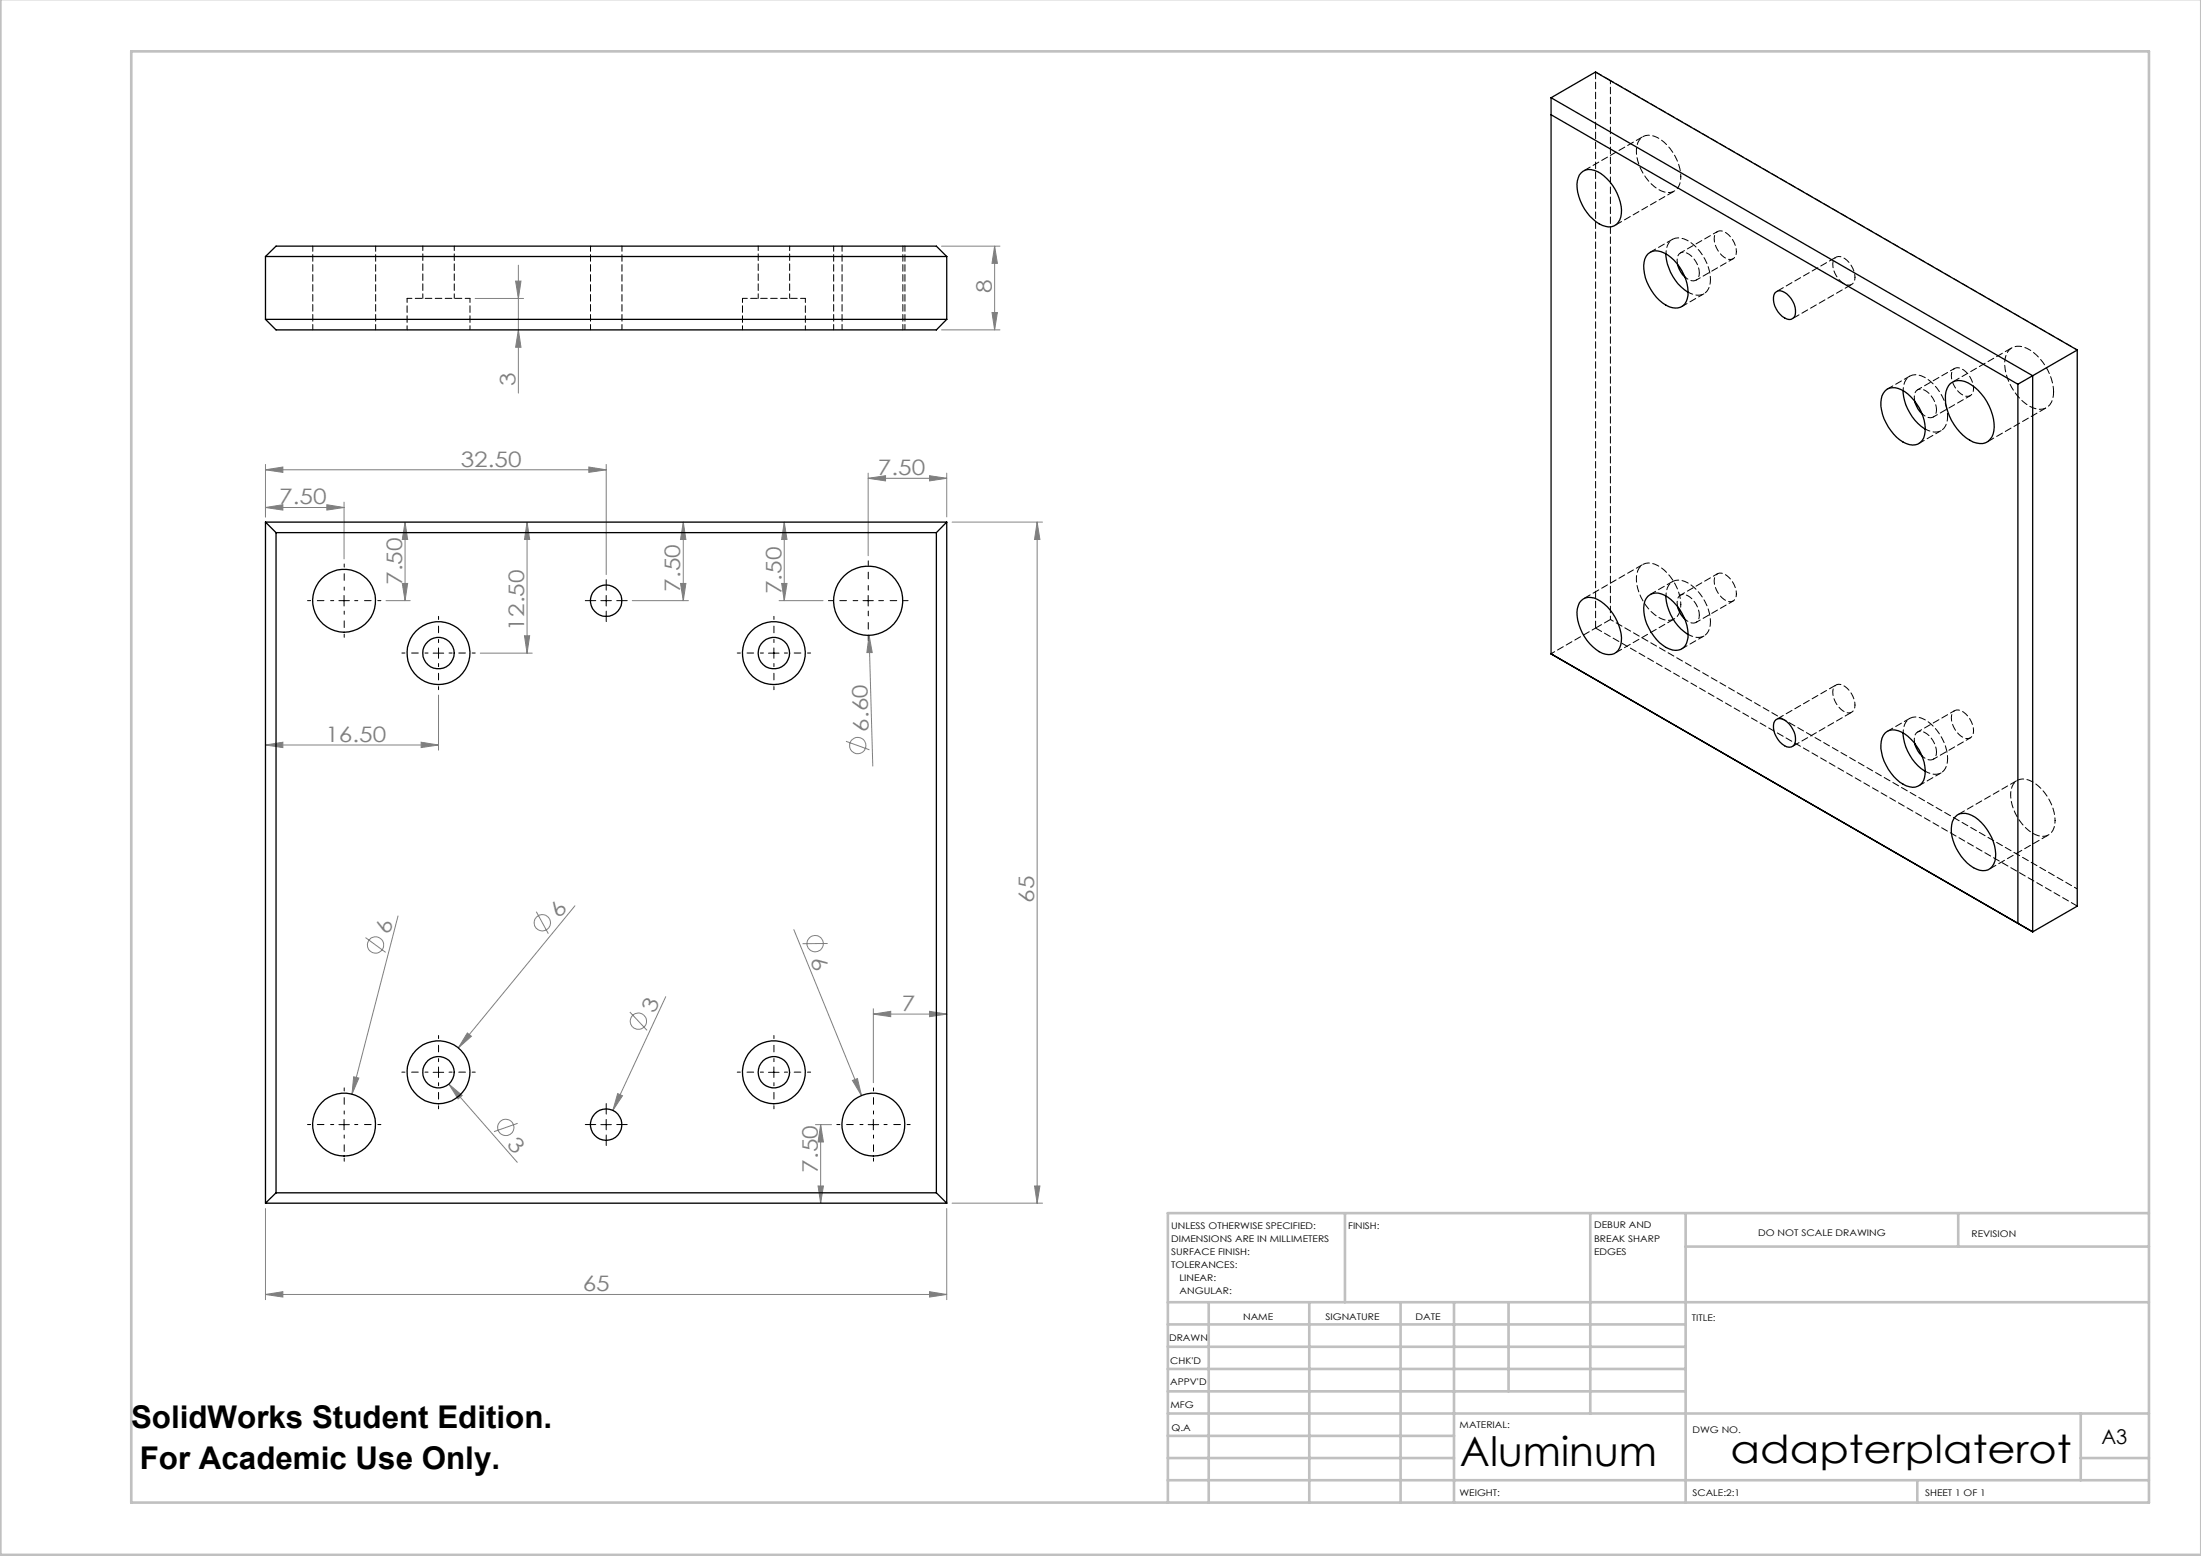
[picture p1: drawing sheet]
<svg xmlns="http://www.w3.org/2000/svg" width="420mm" height="297mm" viewBox="0 0 420 297" stroke-linecap="round" stroke-linejoin="round" font-family="sans-serif">
<g fill="none" stroke="#808080" stroke-width=".19">
<path d="M90.7 57h9.2M98.4 53.7h1l-.5 3.3zM98.9 50.6v24.4M179.7 47h11.1M189.3 59.7h1l-.5 3.3zM189.8 47v16M189.8 47l.5 3.3h-1zM98.9 63l.5 3.3h-1zM179.7 63h11.1M50.7 89.7l3.3-.6v1.1zM50.7 96.9l3.3-.6v1.1zM50.7 88.6v10.1"/>
<path d="M50.7 89.7h65M50.7 96.9h15M62.4 96.3l3.3 .6-3.3 .5zM65.7 95.8v10.9M77.3 99.7v14.9M77.3 99.7l.5 3.3h-1zM100.6 99.7v25M100.6 99.7l.5 3.3h-1zM112.4 89.1l3.3 .6-3.3 .5zM115.7 88.6v21.1M130.4 99.7v14.9M130.4 99.7l.5 3.3h-1z"/>
<path d="M149.6 99.7v14.9M149.6 99.7l.6 3.3h-1zM165.7 91.3l3.3-.5v1zM165.7 90.3v15.8M165.7 91.3h15M177.4 90.8l3.3 .5-3.3 .5zM180.7 90.3v8.4M181.7 99.7h17.2M197.9 99.7l.5 3.3h-1zM197.9 99.7v130M73.7 114.6h4.6M76.8 111.4h1l-.5 3.2z"/>
<path d="M120.6 114.6h10.8M129.9 111.4h1l-.5 3.2zM148.7 114.6h8.4M149.2 111.4h1l-.6 3.2zM83.7 132.7v10.5M91.7 124.7h9.9M100.1 121.4h1l-.5 3.3zM165.8 121.2l.6 3.4h-1zM165.8 121.2l.7 25M50.7 142.2l3.3-.5v1zM50.7 142.2h33M80.4 141.7l3.3 .5-3.3 .5z"/>
<path d="M161.4 141.5l4.5 1.6M69.7 179l3.9 2.8M76 174.8l-8.8 34M102.3 174l2.3 4.2M109.7 172.9l-22.2 27.1M151.5 177.4l12.9 31.7M89.2 197.2l.8 .6-2.5 2.2zM120.2 193.2l3.3 3.5M127 190.2l-10.1 21.7M157.9 180.1h-4.8M166.7 193.6l3.3-.6v1.1zM166.7 192.5v14.2"/>
<path d="M166.7 193.6h14M177.4 193l3.3 .6-3.3 .5zM67.5 205.5l1 .3-1.3 3zM85.7 206.9l2.5 2.2-.8 .7zM85.7 206.9l13 15M98.8 214.4l-4.5 1.6M117.9 208.7l.9 .5-1.9 2.7zM155.6 214.7h3.1M156.6 214.7v15M156.6 214.7l.5 3.3h-1zM162.7 206.2l.9-.3 .8 3.2zM50.7 230.7v17.4"/>
<path d="M156.1 226.4h1l-.5 3.3zM180.7 230.7v17.4M181.7 229.7h17.2M197.4 226.4h1l-.5 3.3zM50.7 247.1l3.3-.5v1zM50.7 247.1h130M177.4 246.6l3.3 .5-3.3 .5z"/>
<circle cx="163.7" cy="142.3" r="1.56"/>
<circle cx="103.5" cy="176.1" r="1.55"/>
<circle cx="71.6" cy="180.4" r="1.56"/>
<circle cx="121.8" cy="194.9" r="1.56"/>
<circle cx="155.6" cy="180.1" r="1.56"/>
<circle cx="96.5" cy="215.2" r="1.55"/>
</g>
<g fill="none" stroke="#000" stroke-width=".19" stroke-dasharray="15.2 1.3 1.3 1.3" stroke-dashoffset="14.6">
<path d="M63.7 114.6h-5M65.7 112.6v-5M65.7 116.6v5M67.7 114.6h5M81.7 124.6h-5M83.7 122.6v-5M83.7 126.6v5M85.7 124.6h5M145.7 124.6h-5M147.7 122.6v-5M147.7 126.6v5M149.7 124.6h5"/>
<path d="M63.7 214.6h-5M65.7 212.6v-5M65.7 216.6v5M67.7 214.6h5M81.7 204.6h-5M83.7 202.6v-5M83.7 206.6v5M85.7 204.6h5M145.7 204.6h-5M147.7 202.6v-5M147.7 206.6v5M149.7 204.6h5"/>
<path d="M164.7 214.6h-5M166.7 212.6v-5M166.7 216.6v5M168.7 214.6h5"/>
</g>
<path d="M163.7 114.6h-5.6M165.7 112.6v-5.6M165.7 116.6v5.6M167.7 114.6h5.6" fill="none" stroke="#000" stroke-width=".19" stroke-dasharray="15.2 1.3 1.3 1.3" stroke-dashoffset="14.3"/>
<path d="M113.7 114.6h-2M115.7 112.6v-2M115.7 116.6v2M117.7 114.6h2M113.7 214.6h-2M115.7 212.6v-2M115.7 216.6v2M117.7 214.6h2" fill="none" stroke="#000" stroke-width=".19" stroke-dasharray="15.2 1.3 1.3 1.3"/>
<g fill="none" stroke="#000" stroke-width=".19">
<path d="M64.7 114.6h2M65.7 113.7v2M114.7 114.6h2M115.7 113.7v2M164.7 114.6h2M165.7 113.7v2M82.7 124.7h2M83.7 123.7v2M146.6 124.7h2.1M147.7 123.7v2M64.7 214.7h2M65.7 213.7v1.9"/>
<path d="M82.7 204.7h2M83.7 203.7v2M114.7 214.7h2M115.7 213.7v1.9M146.6 204.7h2.1M147.7 203.7v2M165.7 214.7h2M166.7 213.7v1.9"/>
</g>
<g fill="none" stroke="#c0c0c0" stroke-width=".5">
<path d="M.1 -.1v296.9h419.9M25 9.8h385.1v277h-385.1zM256.6 231.6v17M303.5 231.6v38.2M321.7 231.6v55.2M321.7 237.9h88.4M373.7 231.6v6.3M410.1 231.6h-187.3v55.2M222.8 248.6h187.3M222.8 257.1h98.9M222.8 252.8h98.9M230.6 248.6v38.2"/>
<path d="M249.8 248.6v38.2M267.3 248.6v38.2M277.5 248.6v38.2M287.9 248.6v17M222.8 265.6h98.9M222.8 261.3h98.9M222.8 278.3h54.7M222.8 274.1h54.7M222.8 269.8h187.3M397.1 278.3h13M397.1 269.8v12.7M222.8 282.5h187.3"/>
<path d="M365.9 282.5v4.3"/>
</g>
<g fill="#808080">
<path d="M162.7 206.2l.9-.3 .8 3.2z"/>
<path d="M89.2 197.2l.8 .6-2.5 2.2z"/>
<path d="M117.9 208.7l.9 .5-1.9 2.7z"/>
<path d="M67.5 205.5l1 .3-1.3 3z"/>
<path d="M165.8 121.2l.6 3.4h-1z"/>
<path d="M85.7 206.9l2.5 2.2-.8 .7z"/>
<path d="M50.7 247.1l3.3-.5v1zM177.4 246.6l3.3 .5-3.3 .5z"/>
<path d="M166.7 193.6l3.3-.6v1.1zM177.4 193l3.3 .6-3.3 .5zM165.7 91.3l3.3-.5v1zM177.4 90.8l3.3 .5-3.3 .5z"/>
<path d="M112.4 89.1l3.3 .6-3.3 .5zM50.7 89.7l3.3-.6v1.1zM62.4 96.3l3.3 .6-3.3 .5zM50.7 96.9l3.3-.6v1.1zM80.4 141.7l3.3 .5-3.3 .5zM50.7 142.2l3.3-.5v1z"/>
<path d="M98.9 63l.5 3.3h-1zM98.4 53.7h1l-.5 3.3z"/>
<path d="M129.9 111.4h1l-.5 3.2zM130.4 99.7l.5 3.3h-1zM76.8 111.4h1l-.5 3.2zM77.3 99.7l.5 3.3h-1zM100.1 121.4h1l-.5 3.3zM100.6 99.7l.5 3.3h-1zM197.4 226.4h1l-.5 3.3zM197.9 99.7l.5 3.3h-1zM149.2 111.4h1l-.6 3.2zM149.6 99.7l.6 3.3h-1z"/>
<path d="M156.6 214.7l.5 3.3h-1zM156.1 226.4h1l-.5 3.3zM189.8 47l.5 3.3h-1zM189.3 59.7h1l-.5 3.3z"/>
</g>
<g fill="none" stroke="#000" stroke-width=".25">
<path d="M296 18.7v106.1M296 18.7l91.9 53M296 18.7l8.4-4.9 92 53M296 21.9l89.1 51.4M301.7 33a2.52 2.52 0 0 1 3.2-.2 9.2 9.2 0 0 1 4.5 8 2.41 2.41 0 0 1-3.6 2.2 8.9 8.9 0 0 1-4.8-8.5l.4-1.1zM50.7 49v12M50.7 49h130M50.7 49l2-2h126l2 2M180.7 49v12M314.4 48.5a2.54 2.54 0 0 1 3.2-.2 8.8 8.8 0 0 1 4.4 8.7 2.34 2.34 0 0 1-3.5 1.6 9 9 0 0 1-4.8-8.5l.2-.6zM317.9 48.4a9.4 9.4 0 0 0 4.2 7.4M320.1 50.4l.1 .4a5.1 5.1 0 0 0 1.3 2.1"/>
<path d="M338.7 55.9a1.51 1.51 0 0 1 2.3 .2 4 4 0 0 1 1.4 4.4 1.24 1.24 0 0 1-1.9 .2 4 4 0 0 1-1.8-4.8zM50.7 61h130M50.7 61l2 2h126l2-2M359.7 74.6a2.83 2.83 0 0 1 3.8 .2 8.8 8.8 0 0 1 3.7 8.3 2.32 2.32 0 0 1-3.5 1.6 8.9 8.9 0 0 1-4.7-8.5l.1-.6zM363.1 74.6a9.4 9.4 0 0 0 4.3 7.3M365.4 76.6v.3a5.1 5.1 0 0 0 1.4 2.1M372.2 73.2a3.2 3.2 0 0 1 4 .3 10 10 0 0 1 4.3 8.7 2.63 2.63 0 0 1-4 2.2 9.8 9.8 0 0 1-5.2-9.6l.5-1.2zM385.1 73.3v102.9M387.9 71.7l-2.8 1.6M387.9 71.7v106.2M396.4 66.8v106.2l-8.5 4.9M396.4 66.8l-8.5 4.9"/>
<path d="M50.7 99.7v130M50.7 99.7l2 2M50.7 99.7h130M180.7 99.7l-2 2M180.7 99.7v130M52.7 101.7v126M52.7 101.7h126M178.7 101.7v126M301.7 114.6a2.73 2.73 0 0 1 3.8 .2 9.3 9.3 0 0 1 3.9 7.6 2.44 2.44 0 0 1-3.6 2.3 9 9 0 0 1-4.8-8.5l.4-1.1zM314.4 113.8a2.83 2.83 0 0 1 3.8 .1 8.9 8.9 0 0 1 3.8 8.4 2.3 2.3 0 0 1-3.5 1.6 8.9 8.9 0 0 1-4.8-8.5l.2-.6zM317.9 113.8a9.4 9.4 0 0 0 4.2 7.3M320.1 115.8l.1 .3a5.1 5.1 0 0 0 1.3 2.1"/>
<path d="M296 124.8h.1M296 124.8l89.1 51.4M296 124.8l91.9 53.1M338.7 137.6a1.51 1.51 0 0 1 2.3 .2 4 4 0 0 1 1.4 4.4 1.51 1.51 0 0 1-2.3-.2 4 4 0 0 1-1.4-4.4zM359.7 139.9a2.54 2.54 0 0 1 3.1-.2 8.8 8.8 0 0 1 4.4 8.7 2.36 2.36 0 0 1-3.5 1.6 8.9 8.9 0 0 1-4.7-8.5l.1-.6zM363.1 139.9a9.4 9.4 0 0 0 4.3 7.3M365.4 141.9l.6 1.4 .8 1M373.1 155.9a2.83 2.83 0 0 1 3.8 .1 8.8 8.8 0 0 1 3.8 8.3 2.32 2.32 0 0 1-3.5 1.6 8.9 8.9 0 0 1-4.8-8.5l.2-.6zM385.1 176.2l2.8 1.7M50.7 229.7h130M52.7 227.7h126M52.7 227.7l-2 2"/>
<path d="M178.7 227.7l2 2"/>
<circle cx="65.7" cy="114.7" r="6"/>
<circle cx="115.7" cy="114.7" r="2.99"/>
<circle cx="165.7" cy="114.7" r="6.6"/>
<circle cx="83.7" cy="124.7" r="6"/>
<circle cx="83.7" cy="124.7" r="3"/>
<circle cx="147.7" cy="124.7" r="3"/>
<circle cx="147.7" cy="124.7" r="6"/>
<circle cx="65.7" cy="214.7" r="6"/>
<circle cx="83.7" cy="204.7" r="6"/>
<circle cx="83.7" cy="204.7" r="3"/>
<circle cx="115.7" cy="214.7" r="2.99"/>
<circle cx="147.7" cy="204.7" r="3"/>
<circle cx="147.7" cy="204.7" r="6"/>
<circle cx="166.7" cy="214.7" r="6"/>
</g>
<g fill="none" stroke="#000" stroke-width=".19" stroke-dasharray="1.3 .6" stroke-dashoffset=".3">
<path d="M59.7 47v16M89.7 57h-12M112.7 47v16M153.7 57h-12M159.1 47v16M160.7 47v16M322.2 55.8a2.52 2.52 0 0 0 4-1.2l.2-1.3M324.3 52.1a4.4 4.4 0 0 0-2.8-3.9 1.25 1.25 0 0 0-1.5 1.5l.1 .7M71.7 63v-16M118.7 63v-16M172.3 63v-16M172.7 63v-16"/>
<path d="M369.5 78.2a4.4 4.4 0 0 0-2.7-3.9 1.25 1.25 0 0 0-1.5 1.5l.1 .8M367.4 81.9a2.52 2.52 0 0 0 4.1-1.1l.2-1.3M324.3 117.4a4.4 4.4 0 0 0-2.8-3.9 1.25 1.25 0 0 0-1.5 1.5l.1 .8M322.2 121.1a2.52 2.52 0 0 0 4-1.1l.2-1.3M367.4 147.2a2.52 2.52 0 0 0 4.1-1.1l.2-1.3M369.5 143.6a4.4 4.4 0 0 0-2.7-4 1.25 1.25 0 0 0-1.5 1.5l.1 .8"/>
</g>
<path d="M77.7 57v6M141.7 57v6M89.7 63v-6M153.7 63v-6M304.5 119.9l-8.5 4.9" fill="none" stroke="#000" stroke-width=".19" stroke-dasharray="1.3 .6" stroke-dashoffset=".5"/>
<path d="M80.7 47v10M86.7 57v-10M144.7 47v10M150.7 57v-10M323.7 53.5l7-4.1M327.7 44.2l-7 4.1M368.9 79.6l7.1-4.1M373 70.3l-7.1 4.1M323.7 118.8l7-4.1M327.7 109.5l-7 4.1M373 135.6l-7.1 4.1M368.9 144.9l7.1-4.1" fill="none" stroke="#000" stroke-width=".19" stroke-dasharray="1.3 .6" stroke-dashoffset=".4"/>
<path d="M391.9 74.8a10.1 10.1 0 0 0-5.2-8.3 2.72 2.72 0 0 0-2.9-.1 2.72 2.72 0 0 0-1.2 2.6 10 10 0 0 0 5.4 8.9 2.62 2.62 0 0 0 3.8-2.4l.1-.7" fill="none" stroke="#000" stroke-width=".19" stroke-dasharray="1.3 .6" stroke-dashoffset=".2"/>
<path d="M307.3 15.4v102.8M321.5 52.9a1.58 1.58 0 0 0 2.6 .1l.2-.9M366.8 79a1.58 1.58 0 0 0 2.5 .1l.2-.9M396.4 66.8l-89.1-51.4M307.3 118.2l89.1 51.5M321.5 118.2a1.58 1.58 0 0 0 2.6 .1l.2-.9M366.8 144.3a1.58 1.58 0 0 0 2.5 .1l.2-.8" fill="none" stroke="#000" stroke-width=".19" stroke-dasharray="1.3 .6" stroke-dashoffset=".6"/>
<path d="M326.4 53.3a9.1 9.1 0 0 0-5-7.7 2.43 2.43 0 0 0-3.5 2.5v.3M331.3 48a4.4 4.4 0 0 0-2.7-3.9 1.25 1.25 0 0 0-1.5 1.5 4.4 4.4 0 0 0 2.8 3.9 1.25 1.25 0 0 0 1.4-1.5M354 52.9a4.4 4.4 0 0 0-2.8-3.9 1.25 1.25 0 0 0-1.5 1.5 4.4 4.4 0 0 0 2.8 3.9 1.25 1.25 0 0 0 1.5-1.5M371.7 79.5a9.1 9.1 0 0 0-5.1-7.8 2.43 2.43 0 0 0-3.4 2.5v.4M376.6 74.1a4.4 4.4 0 0 0-2.8-3.9 1.25 1.25 0 0 0-1.4 1.5 4.4 4.4 0 0 0 2.7 3.9 1.25 1.25 0 0 0 1.5-1.5M326.4 118.7a9.1 9.1 0 0 0-5-7.8 2.43 2.43 0 0 0-3.5 2.5v.4M331.3 113.3a4.4 4.4 0 0 0-2.7-3.9 1.25 1.25 0 0 0-1.5 1.5 4.4 4.4 0 0 0 2.8 3.9 1.25 1.25 0 0 0 1.4-1.5M354 134.6a4.4 4.4 0 0 0-2.8-4 1.25 1.25 0 0 0-1.5 1.5 4.4 4.4 0 0 0 2.8 4 1.25 1.25 0 0 0 1.5-1.5M376.6 139.5a4.4 4.4 0 0 0-2.8-4 1.25 1.25 0 0 0-1.4 1.5 4.4 4.4 0 0 0 2.7 4 1.25 1.25 0 0 0 1.5-1.5M371.7 144.8a9.1 9.1 0 0 0-5.1-7.7 2.43 2.43 0 0 0-3.4 2.4v.4" fill="none" stroke="#000" stroke-width=".19" stroke-dasharray="1.3 .6" stroke-dashoffset=".7"/>
<path d="M320.7 33.7a9.1 9.1 0 0 0-5-7.7 2.43 2.43 0 0 0-3.4 2.5 8.9 8.9 0 0 0 5.3 8.1 2.35 2.35 0 0 0 3.1-2.2v-.7M320.7 115.4a9.1 9.1 0 0 0-5-7.7 2.43 2.43 0 0 0-3.4 2.4 8.9 8.9 0 0 0 5.3 8.2 2.35 2.35 0 0 0 3.1-2.2v-.7M392.2 156.6a9.1 9.1 0 0 0-5.1-7.7 2.43 2.43 0 0 0-3.4 2.5 8.9 8.9 0 0 0 5.3 8.1 2.35 2.35 0 0 0 3.1-2.2l.1-.7" fill="none" stroke="#000" stroke-width=".19" stroke-dasharray="1.3 .6" stroke-dashoffset=".8"/>
<path d="M307.3 15.4l-2.8-1.7M304.5 119.9l2.8-1.7M396.4 172.9l-91.9-53" fill="none" stroke="#000" stroke-width=".19" stroke-dasharray="1.3 .6"/>
<path d="M304.5 119.9v-106.2" fill="none" stroke="#000" stroke-width=".19" stroke-dasharray="1.3 .6" stroke-dashoffset="-.1"/>
<path d="M313.5 26.1l-11.3 6.5M308.2 43l11.3-6.5M350.4 49.1l-11.4 6.5M342 60.8l11.4-6.5M383.9 66.4l-11.3 6.5M379.2 84.4l11.3-6.6M313.5 107.7l-11.3 6.6M308.2 124.7l11.3-6.6M350.4 130.7l-11.4 6.6M342 142.5l11.4-6.6M384.9 149l-11.3 6.5M379.6 165.9l11.3-6.5" fill="none" stroke="#000" stroke-width=".19" stroke-dasharray="1.3 .6" stroke-dashoffset="-.2"/>
<path d="M319.2 45.7l-4.3 2.4M320.9 58.5l4.3-2.4M364.4 71.8l-4.2 2.5M366.2 84.6l4.2-2.4M319.2 111l-4.3 2.5M320.9 123.8l4.3-2.4M364.4 137.1l-4.2 2.5M366.2 150l4.2-2.5" fill="none" stroke="#000" stroke-width=".19" stroke-dasharray="1.3 .6" stroke-dashoffset=".1"/>
<text font-size="7.8" x="278.6" y="279.7">Aluminum</text>
<text font-size="7.4" x="330.2" y="279.3">adapterplaterot</text>
<g font-size="6">
<text x="25" y="272.6">SolidWorks Student Edition.</text>
<text x="26.7" y="280.3">For Academic Use Only.</text>
</g>
<g font-size="4.1" fill="#808080">
<text x="189.3" y="56" transform="rotate(-90 189.3 56)">8</text>
<text x="98.4" y="73.7" transform="rotate(-90 98.4 73.7)">3</text>
<text x="87.9" y="89.1">32.50</text>
<text x="167.5" y="90.7">7.50</text>
<text x="53.3" y="96.3">7.50</text>
<text x="76.7" y="111.7" transform="rotate(-90 76.7 111.7)">7.50</text>
<text x="129.8" y="112.9" transform="rotate(-90 129.8 112.9)">7.50</text>
<text x="149.1" y="113.4" transform="rotate(-90 149.1 113.4)">7.50</text>
<text x="100" y="120.4" transform="rotate(-90 100 120.4)">12.50</text>
<text x="62.1" y="141.6">16.50</text>
<text x="165.8" y="139.7" transform="rotate(-92 165.8 139.7)">6.60</text>
<text x="197.4" y="172.3" transform="rotate(-90 197.4 172.3)">65</text>
<text x="74.4" y="178.4" transform="rotate(-76 74.4 178.4)">6</text>
<text x="106.8" y="175.5" transform="rotate(-51 106.8 175.5)">6</text>
<text x="154.5" y="183.3" transform="rotate(68 154.5 183.3)">6</text>
<text x="124.9" y="193.5" transform="rotate(-65 124.9 193.5)">3</text>
<text x="172.1" y="193">7</text>
<text x="96.6" y="218.5" transform="rotate(49 96.6 218.5)">3</text>
<text x="156.1" y="223.8" transform="rotate(-90 156.1 223.8)">7.50</text>
<text x="111.2" y="246.5">65</text>
</g>
<text font-size="3.9" x="401" y="275.7">A3</text>
<g font-size="1.7">
<text x="223.5" y="234.6">UNLESS OTHERWISE SPECIFIED:</text>
<text x="223.5" y="237.1">DIMENSIONS ARE IN MILLIMETERS</text>
<text x="223.5" y="239.6">SURFACE FINISH:</text>
<text x="257.3" y="234.6">FINISH:</text>
<text x="304.2" y="234.5">DEBUR AND</text>
<text x="304.2" y="237">BREAK SHARP</text>
<text x="304.2" y="239.5">EDGES</text>
<text x="335.5" y="235.9">DO NOT SCALE DRAWING</text>
<text x="376.2" y="236.1">REVISION</text>
<text x="223.5" y="242.1">TOLERANCES:</text>
<text x="225.1" y="244.6">LINEAR:</text>
<text x="225.1" y="247">ANGULAR:</text>
<text x="237.2" y="252">NAME</text>
<text x="252.9" y="251.9">SIGNATURE</text>
<text x="270.1" y="251.9">DATE</text>
<text x="223.1" y="256">DRAWN</text>
<text x="322.8" y="252.2">TITLE:</text>
<text x="223.3" y="260.3">CHK'D</text>
<text x="223.3" y="264.4">APPV'D</text>
<text x="223.3" y="268.7">MFG</text>
<text x="223.6" y="273.1">Q.A</text>
<text x="278.5" y="272.5">MATERIAL:</text>
<text x="323" y="273.6">DWG NO.</text>
<text x="278.5" y="285.5">WEIGHT:</text>
<text x="323" y="285.6">SCALE:2:1</text>
<text x="367.4" y="285.6">SHEET 1 OF 1</text>
</g>
</svg>
